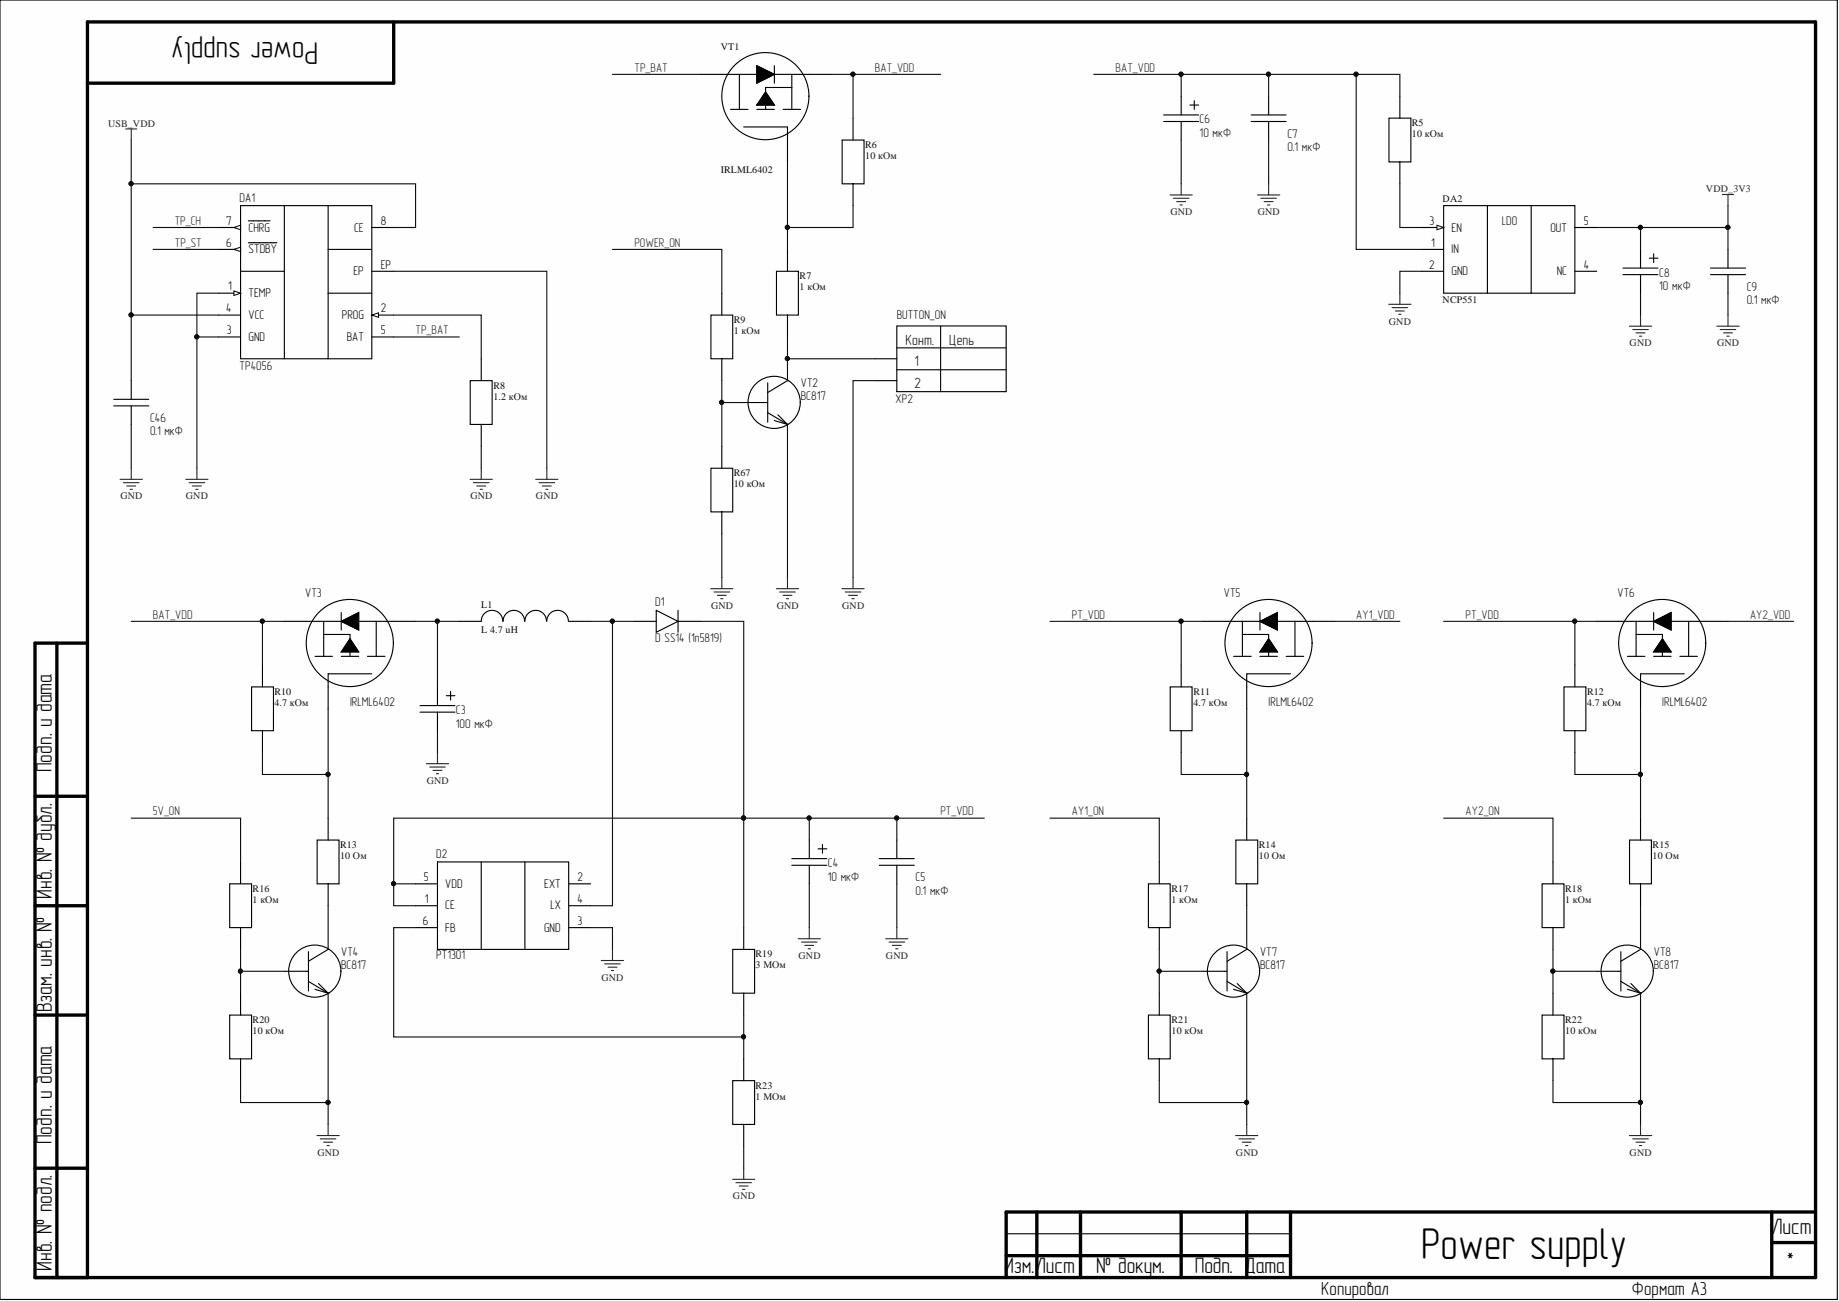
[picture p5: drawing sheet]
<svg xmlns="http://www.w3.org/2000/svg" width="420mm" height="297mm" viewBox="0 0 420 297" stroke-linecap="round" stroke-linejoin="round" font-family="sans-serif">
<path d="M0 0h419.3v296.6h-419.3z" fill="#fefefe"/>
<g fill="none" stroke="#000" stroke-width=".76">
<path d="M89.9 5v14h-69.9M13 146.8v144.9M20 146.8h-12v144.9h406.5v-286.7h-394.5v286.7M8 181.8h12M8 206.8h12M8 231.8h12M8 266.7h12M236.7 276.7v15M246.7 276.7v15M269.6 276.7v15M284.6 276.7v15M294.6 276.7v15"/>
<path d="M404.5 276.7v15M414.5 276.7h-184.8v15M229.7 286.7h64.9M404.5 283.7h10"/>
</g>
<path d="M0 0h419.4v296.7h-419.4zM54.9 46.9h10v35h-10zM64.9 46.9h10v35h-10M74.9 46.9h10v35h-10M49.9 76.9h5M49.9 71.9h5M49.9 66.9h5M229.7 281.7h64.9" fill="none" stroke="#000" stroke-width=".25"/>
<path d="M53.4 66.4l1.5 .5-1.5 .5z" fill="#fefefe"/>
<path d="M53.4 66.4l1.5 .5-1.5 .5z" fill="none" stroke="#000" stroke-width=".23"/>
<path d="M84.9 71.9h5" fill="none" stroke="#000" stroke-width=".25"/>
<path d="M84.9 71.9l1.5-.5v1z" fill="#fefefe"/>
<path d="M84.9 71.9l1.5-.5v1z" fill="none" stroke="#000" stroke-width=".23"/>
<path d="M49.9 51.9h5M84.9 76.9h5" fill="none" stroke="#000" stroke-width=".25"/>
<path d="M53.4 51.9l1.5-.5v1.1z" fill="#fefefe"/>
<path d="M53.4 51.9l1.5-.5v1.1z" fill="none" stroke="#000" stroke-width=".23"/>
<path d="M49.9 56.9h5M56.7 50.4h5" fill="none" stroke="#000" stroke-width=".25"/>
<path d="M53.4 56.9l1.5-.5v1.1z" fill="#fefefe"/>
<path d="M172.8 15l4 2-4 2zM174.8 21l2 3h-4zM53.4 56.9l1.5-.5v1.1zM77.9 141.9l4-2v3.9zM79.9 145.8l2 3h-4z" fill="none" stroke="#000" stroke-width=".23"/>
<g fill="none" stroke="#000" stroke-width=".25">
<path d="M159.8 17h9v8M168.8 17h12M172.8 15l4 2-4 2zM176.8 15v4M180.8 20h-6v1M189.7 17h-8.9v8M166.8 25h4M169.8 29h10v8M172.8 25h4M174.8 21l2 3h-4zM174.8 24v1M178.8 25h4"/>
<path d="M56.7 55.4h6.5M74.9 56.9h10M84.9 51.9h5M324.6 51.9h5M54.9 61.9h10M74.9 66.9h10M84.9 61.9h5M26 92.7h8M26 91.2h8M30 86.9v4.3M30 92.7v4.2M107.3 86.9h5v10h-5z"/>
<path d="M109.9 81.9v5M109.9 96.9v5M169.8 91.9h5.5M175.3 87.4v9M175.3 94.2l4.5 2.7M176.8 96l3 .9M177.6 94.7l2.2 2.2M179.8 86.9h.1M179.8 96.9h.1M179.8 86.9l-4.5 2.7M77.9 139.9v3.9M149.8 139.4l5 2.5-5 2.5z"/>
<path d="M154.8 139.4v5M64.9 141.9h9v8M71.9 149.9h4M73.9 144.9h6v.9M73.9 141.9h12M77.9 141.9l4-2v3.9zM77.9 149.9h4M79.9 145.8l2 3h-4zM79.9 148.8v1.1M83.9 149.9h4M84.9 153.8h-10v8M94.9 141.9h-9v8"/>
<path d="M99.9 156.8v4.3M101.9 158.8h1.9M102.9 157.8v2M144.8 141.9h5M154.8 141.9h5M95.9 162.6h7.9M95.9 161.1h7.9M99.9 162.6v4.2M99.9 196.8h29.9v20h-29.9zM109.9 196.8v20M119.8 196.8v20M180.8 197.6h7.9"/>
<path d="M180.8 196h7.9M184.7 191.8v4.2M184.7 197.6v4.2M186.7 193.8h2M187.8 192.8v2M200.7 197.6h8M200.7 196h8M204.7 191.8v4.2M204.7 197.6v4.2M70.4 217.3v9M74.9 216.8h.1M74.9 216.8l-4.5 2.7"/>
<path d="M94.9 201.8h5M94.9 206.8h5M94.9 211.8h5M129.8 201.8h5M129.8 206.8h5M129.8 211.8h5M64.9 221.8h5.5M70.4 224.1l4.5 2.7M71.9 225.9l3 .9M72.7 224.6l2.2 2.2M74.9 226.8h.1"/>
<circle cx="174.7" cy="22" r="9.9"/>
<circle cx="176.7" cy="91.9" r="6"/>
<circle cx="79.8" cy="146.8" r="9.9"/>
<circle cx="71.9" cy="221.7" r="6"/>
</g>
<g fill="none" stroke="#262626" stroke-width=".25">
<path d="M28.7 29.4h2.5M30 29.4v2.6M27.4 109.4h5.1M28.2 110.2h3.5M28.9 111h2.1M29.7 111.7h.5M30 106.9v2.5M42.4 109.4h5.1M43.2 110.2h3.5M43.9 111h2.1M44.7 111.7h.5M44.9 106.9v2.5"/>
<path d="M107.3 109.4h5.1M108.1 110.2h3.5M108.8 111h2.1M109.6 111.7h.5M109.9 106.9v2.5M122.3 109.4h5.1M123 110.2h3.6M123.8 111h2M124.6 111.7h.5M124.8 106.9v2.5M177.2 134.4h5.1M178 135.2h3.5"/>
<path d="M178.8 135.9h2M179.5 136.7h.5M179.8 131.9v2.5M192.2 134.4h5.1M193 135.2h3.5M193.7 135.9h2M194.5 136.7h.5M194.7 131.9v2.5M97.3 174.4h5.1M98.1 175.1h3.5M98.9 175.9h2M99.6 176.7h.5"/>
<path d="M99.9 171.8v2.6M137.3 219.3h5.1M139.8 216.8v2.5M182.2 214.3h5.1M183 215.1h3.5M183.7 215.9h2.1M184.5 216.6h.5M184.7 211.8v2.5M202.2 214.3h5.1M203 215.1h3.5M203.7 215.9h2M204.5 216.6h.5"/>
<path d="M204.7 211.8v2.5M138 220.1h3.6M138.8 220.8h2M139.6 221.6h.5M72.4 259.3h5M74.9 256.7v2.6M73.1 260h3.6M73.9 260.8h2M74.7 261.5h.5M167.2 269.3h5.1M168 270h3.5M168.8 270.8h2"/>
<path d="M169.5 271.5h.5M169.8 266.7v2.6"/>
</g>
<path d="M172.8 15l4 2-4 2zM174.8 21l2 3h-4zM77.9 141.9l4-2v3.9zM79.9 145.8l2 3h-4z" fill="#000"/>
<path d="M328 51.4l1.6 .5-1.6 .6z" fill="#fefefe"/>
<path d="M328 51.4l1.6 .5-1.6 .6zM287.6 141.9l4-2v3.9zM289.6 145.8l2 3h-4zM377.5 141.9l4-2v3.9zM379.5 145.8l2 3h-4z" fill="none" stroke="#000" stroke-width=".23"/>
<g fill="none" stroke="#000" stroke-width=".25">
<path d="M192.2 32h5v10h-5zM194.7 27v5M265.6 27.7h8M265.6 26.2h8M269.6 22v4.2M269.6 27.7v4.3M271.6 24h2M272.6 23v2M285.6 27.7h8M285.6 26.2h8M289.6 22v4.2M289.6 27.7v4.3"/>
<path d="M317.1 27h5v10h-5zM319.6 22v5M319.6 37v5M179.8 56.9v5M194.7 42v4.9M324.6 56.9h5M329.6 46.9h9.9v20h-9.9zM339.5 46.9h10v20h-10M349.5 46.9h10v20h-10M359.5 51.9h5M374.5 56.9v4.3M376.5 58.9h2"/>
<path d="M377.5 58v1.9M394.5 56.9v4.3M162.3 71.9h5v10h-5zM164.8 66.9v5M177.3 61.9h5v10h-5zM179.8 71.9v5M204.7 74.4h25v15h-25zM204.7 79.4h25M214.7 74.4v15M324.6 61.9h5M359.5 61.9h5M370.5 62.7h8"/>
<path d="M370.5 61.2h8M374.5 62.7v4.2M390.5 62.7h8M390.5 61.2h8M394.5 62.7v4.2M164.8 81.9v5M199.7 81.9h5M199.7 86.9h5M204.7 84.4h25M162.3 106.9h5v10h-5zM164.8 101.9v5M164.8 116.9v5"/>
<path d="M287.6 139.9v3.9M377.5 139.9v3.9M57.4 156.8h5v10h-5zM59.9 151.8v5M114.8 141.9a2.46 2.46 0 0 0-2.5-2.5 2.46 2.46 0 0 0-2.4 2.5h-5M119.8 141.9a2.45 2.45 0 0 0-2.5-2.5 2.45 2.45 0 0 0-2.4 2.5M124.7 141.9a2.46 2.46 0 0 0-2.4-2.5 2.46 2.46 0 0 0-2.5 2.5M129.7 141.9a2.46 2.46 0 0 0-2.4-2.5 2.46 2.46 0 0 0-2.5 2.5M129.8 141.9h5M267.1 156.8h5v10h-5zM269.6 151.8v5M274.6 141.9h9v8"/>
<path d="M281.6 149.9h4M283.6 144.9h6v.9M283.6 141.9h12M287.6 141.9l4-2v3.9zM287.6 149.9h4M289.6 145.8l2 3h-4zM289.6 148.8v1.1M293.6 149.9h4M294.6 153.8h-10v8M304.6 141.9h-9v8M357 156.8h5v10h-5zM359.5 151.8v5"/>
<path d="M364.5 141.9h9v8M371.5 149.9h4M373.5 144.9h6v.9M373.5 141.9h12M377.5 141.9l4-2v3.9zM377.5 149.9h4M379.5 145.8l2 3h-4zM379.5 148.8v1.1M383.5 149.9h4M384.5 153.8h-10v8M394.5 141.9h-9v8M59.9 166.8v5"/>
<path d="M269.6 166.8v5M359.5 166.8v5M54.9 196.8v5M72.4 191.8h5v10h-5zM74.9 186.8v5M264.6 196.8v5M282.1 191.8h5v10h-5zM284.6 186.8v5M354.5 196.8v5M372 191.8h5v10h-5zM374.5 186.8v5M52.4 201.8h5v10h-5z"/>
<path d="M54.9 211.8v5M74.9 201.8v5M167.3 216.8h5v10h-5zM169.8 211.8v5M262.2 201.8h4.9v10h-4.9zM264.6 211.8v5M280.1 217.3v9M284.6 216.8h.1M284.6 201.8v5M284.6 216.8l-4.5 2.7M352 201.8h5v10h-5zM354.5 211.8v5"/>
<path d="M370 217.3v9M374.5 216.8h.1M374.5 201.8v5M374.5 216.8l-4.5 2.7M52.4 231.8h5v10h-5zM54.9 226.8v5M169.8 226.8v5M262.2 231.8h4.9v10h-4.9zM264.6 226.8v5M274.6 221.8h5.5M280.1 224.1l4.5 2.7M281.6 225.9l3 .9"/>
<path d="M282.4 224.6l2.2 2.2M284.6 226.8h.1M352 231.8h5v10h-5zM354.5 226.8v5M364.5 221.8h5.5M370 224.1l4.5 2.7M371.5 225.9l3 .9M372.3 224.6l2.2 2.2M374.5 226.8h.1M54.9 241.8v4.9M167.3 246.7h5v10h-5zM169.8 241.8v4.9"/>
<path d="M169.8 256.7v5M264.6 241.8v4.9M354.5 241.8v4.9"/>
<circle cx="289.6" cy="146.8" r="9.9"/>
<circle cx="379.4" cy="146.8" r="9.9"/>
<circle cx="281.6" cy="221.7" r="6"/>
<circle cx="371.5" cy="221.7" r="6"/>
</g>
<g fill="none" stroke="#262626" stroke-width=".25">
<path d="M267.1 44.5h5.1M267.9 45.3h3.5M268.6 46h2.1M269.4 46.8h.5M269.6 42v2.5M287.1 44.5h5M287.8 45.3h3.6M288.6 46h2M289.3 46.8h.6M289.6 42v2.5M393.2 44.4h2.5M394.5 44.4v2.5"/>
<path d="M317 69.5h5.1M317.8 70.2h3.5M318.5 71h2.1M319.3 71.8h.5M319.6 66.9v2.6M372 74.5h5M372.7 75.2h3.6M373.5 76h2M374.2 76.8h.6M374.5 71.9v2.6M391.9 74.5h5.1M392.7 75.2h3.5"/>
<path d="M393.4 76h2.1M394.2 76.8h.5M394.5 71.9v2.6M162.2 134.4h5.1M163 135.2h3.6M163.8 135.9h2M164.5 136.7h.5M164.8 131.9v2.5M282.1 259.3h5M284.6 256.7v2.6M372 259.3h5M374.5 256.7v2.6"/>
<path d="M282.8 260h3.6M283.6 260.8h2M284.4 261.5h.5M372.7 260h3.6M373.5 260.8h2M374.2 261.5h.6"/>
</g>
<path d="M287.6 141.9l4-2v3.9zM289.6 145.8l2 3h-4zM377.5 141.9l4-2v3.9zM379.5 145.8l2 3h-4z" fill="#000"/>
<g fill="none" stroke="#0e0e0e" stroke-width=".25">
<path d="M139.8 17h20M189.7 17h25M194.7 17v10M249.7 17h39.9v5M269.6 17v5M289.6 17h30v5M309.6 17v39.9h15M30 32v39.9h19.9M179.8 37v14.9h14.9v-5M269.6 32v10M289.6 32v10M30 42h64.9v9.9h-5"/>
<path d="M35 51.9h14.9M35 56.9h14.9M139.8 56.9h25v10M179.8 51.9v5M319.6 42v9.9h5M364.5 51.9h10v5M374.5 51.9h20v5M394.5 46.9v5M30 71.9v15M49.9 76.9h-5v30M49.9 66.9h-5v10M89.9 61.9h34.9v45"/>
<path d="M89.9 71.9h20v10M89.9 76.9h15M179.8 76.9v10M324.6 61.9h-5v5M374.5 66.9v5M394.5 66.9v5M30 96.9v10M164.8 86.9v5h5M164.8 91.9v10M179.8 96.9v35M179.8 81.9h19.9M199.7 86.9h-5v45"/>
<path d="M109.9 101.9v5M164.8 121.9v10M30 141.9h34.9M59.9 141.9v9.9M94.9 141.9h5M104.9 141.9h-5v14.9M134.8 141.9h10M139.8 141.9v64.9h-5M159.8 141.9h10v44.9h-79.9v15M239.7 141.9h34.9M269.6 141.9v9.9M304.6 141.9h15"/>
<path d="M329.6 141.9h34.9M359.5 141.9v9.9M394.5 141.9h15M59.9 171.8v5h15M74.9 161.8v25M99.9 166.8v5M269.6 171.8v5h15M284.6 161.8v25M359.5 171.8v5h15M374.5 161.8v25M30 186.8h24.9v10M184.7 191.8v-5h-14.9v25"/>
<path d="M184.7 186.8h20v5M204.7 186.8h20M239.7 186.8h24.9v10M329.6 186.8h24.9v10M54.9 216.8v5h10M74.9 206.8v10M94.9 201.8h-5v5h5M94.9 211.8h-5v25h79.9M134.8 211.8h5v5M184.7 201.8v10M204.7 201.8v10M264.6 216.8v5h10"/>
<path d="M284.6 206.8v10M354.5 216.8v5h10M374.5 206.8v10M54.9 221.8v5M74.9 226.8v29.9M169.8 231.8v10M264.6 221.8v5M284.6 226.8v29.9M354.5 221.8v5M374.5 226.8v29.9M54.9 246.7v5h20M264.6 246.7v5h20"/>
<path d="M354.5 246.7v5h20M169.8 261.7v5"/>
</g>
<g fill="#0e0e0e" stroke="#0e0e0e" stroke-width=".23">
<circle cx="29.9" cy="71.9" r=".47"/>
<circle cx="44.9" cy="76.9" r=".47"/>
<circle cx="29.9" cy="41.9" r=".47"/>
<circle cx="179.7" cy="51.9" r=".47"/>
<circle cx="194.7" cy="16.9" r=".47"/>
<circle cx="164.7" cy="91.9" r=".47"/>
<circle cx="179.7" cy="81.9" r=".47"/>
<circle cx="54.9" cy="221.7" r=".47"/>
<circle cx="74.9" cy="251.7" r=".47"/>
<circle cx="89.8" cy="201.8" r=".47"/>
<circle cx="139.8" cy="141.8" r=".47"/>
<circle cx="169.7" cy="186.8" r=".47"/>
<circle cx="169.7" cy="236.7" r=".47"/>
<circle cx="184.7" cy="186.8" r=".47"/>
<circle cx="204.7" cy="186.8" r=".47"/>
<circle cx="59.9" cy="141.8" r=".47"/>
<circle cx="74.9" cy="176.8" r=".47"/>
<circle cx="99.8" cy="141.8" r=".47"/>
<circle cx="269.6" cy="16.9" r=".47"/>
<circle cx="309.6" cy="16.9" r=".47"/>
<circle cx="374.5" cy="51.9" r=".47"/>
<circle cx="394.4" cy="51.9" r=".47"/>
<circle cx="289.6" cy="16.9" r=".47"/>
<circle cx="264.6" cy="221.7" r=".47"/>
<circle cx="284.6" cy="251.7" r=".47"/>
<circle cx="269.6" cy="141.8" r=".47"/>
<circle cx="284.6" cy="176.8" r=".47"/>
<circle cx="354.5" cy="221.7" r=".47"/>
<circle cx="374.5" cy="251.7" r=".47"/>
<circle cx="359.5" cy="141.8" r=".47"/>
<circle cx="374.5" cy="176.8" r=".47"/>
</g>
<text font-size="10.1" x="324.4" y="287.5">Power supply</text>
<text font-size="7.3" x="72.6" y="9.6" transform="rotate(-180 72.6 9.6)">Power supply</text>
<g font-size="5.1">
<text x="11.8" y="176.3" transform="rotate(-90 11.8 176.3)">Подп. и дата</text>
<text x="11.8" y="205.2" transform="rotate(-90 11.8 205.2)">Инв. № дубл.</text>
<text x="11.8" y="231.1" transform="rotate(-90 11.8 231.1)">Взам. инв. №</text>
<text x="11.8" y="261.3" transform="rotate(-90 11.8 261.3)">Подп. и дата</text>
<text x="404.5" y="281.6">Лист</text>
<text x="11.8" y="290.1" transform="rotate(-90 11.8 290.1)">Инв. № подл.</text>
<text x="229.2" y="290.6">Изм.Лист</text>
<text x="250.3" y="290.6">№ докум.</text>
<text x="272.8" y="290.6">Подп. Дата</text>
<text x="407.6" y="289.6">*</text>
</g>
<g font-size="4.3">
<text x="301.6" y="295.8">Копировал</text>
<text x="372.5" y="295.8">Формат А3</text>
</g>
<g font-size="3.4" fill="#0e0e0e">
<text x="206.7" y="78.7">Конт.</text>
<text x="208.8" y="83.6">1</text>
<text x="216.7" y="78.7">Цепь</text>
<text x="208.8" y="88.6">2</text>
</g>
<g font-size="2.9" fill="#262626">
<text x="144.8" y="16.3">TP_BAT</text>
<text x="199.7" y="16.3">BAT_VDD</text>
<text x="254.7" y="16.3">BAT_VDD</text>
<text x="39.9" y="51.3">TP_CH</text>
<text x="39.9" y="56.3">TP_ST</text>
<text x="144.8" y="56.3">POWER_ON</text>
<text x="94.9" y="76.3">TP_BAT</text>
<text x="34.9" y="141.2">BAT_VDD</text>
<text x="244.7" y="141.2">PT_VDD</text>
<text x="309.6" y="141.2">AY1_VDD</text>
<text x="334.6" y="141.2">PT_VDD</text>
<text x="399.5" y="141.2">AY2_VDD</text>
<text x="34.9" y="186.2">5V_ON</text>
<text x="214.7" y="186.2">PT_VDD</text>
<text x="244.7" y="186.2">AY1_ON</text>
<text x="334.6" y="186.2">AY2_ON</text>
</g>
<g font-size="2.9" fill="#0e0e0e">
<text x="273.9" y="28.2">C6</text>
<text x="273.9" y="31.2">10 мкФ</text>
<text x="293.9" y="34.5">0.1 мкФ</text>
<text x="293.9" y="31.5">C7</text>
<text x="54.7" y="46.1">DA1</text>
<text x="342.8" y="51.3">LDO</text>
<text x="378.8" y="63.2">C8</text>
<text x="378.8" y="66.2">10 мкФ</text>
<text x="398.7" y="69.4">0.1 мкФ</text>
<text x="398.7" y="66.4">C9</text>
<text x="204.7" y="72.8">BUTTON_ON</text>
<text x="54.7" y="84.6">TP4056</text>
<text x="182.8" y="88.3">VT2</text>
<text x="182.8" y="91.3">BC817</text>
<text x="204.4" y="92.1">XP2</text>
<text x="34.2" y="99.4">0.1 мкФ</text>
<text x="34.2" y="96.3">C46</text>
<text x="69.7" y="136.3">VT3</text>
<text x="279.4" y="136.3">VT5</text>
<text x="369.2" y="136.3">VT6</text>
<text x="149.6" y="138.5">D1</text>
<text x="149.6" y="146.5">D SS14 (1n5819)</text>
<text x="79.9" y="161.2">IRLML6402</text>
<text x="289.6" y="161.2">IRLML6402</text>
<text x="379.5" y="161.2">IRLML6402</text>
<text x="104.1" y="166.1">100 мкФ</text>
<text x="104.1" y="163.1">C3</text>
<text x="99.6" y="195.9">D2</text>
<text x="189" y="198">C4</text>
<text x="189" y="201">10 мкФ</text>
<text x="209" y="201.2">C5</text>
<text x="209" y="204.2">0.1 мкФ</text>
<text x="77.9" y="218.2">VT4</text>
<text x="77.9" y="221.2">BC817</text>
<text x="99.6" y="219">PT1301</text>
<text x="287.6" y="218.2">VT7</text>
<text x="287.6" y="221.2">BC817</text>
<text x="377.5" y="218.2">VT8</text>
<text x="377.5" y="221.2">BC817</text>
</g>
<g font-size="2.9">
<text x="51.7" y="51.3">7</text>
<text x="56.7" y="52.9">CHRG</text>
<text x="80.8" y="52.9">CE</text>
<text x="86.9" y="51.3">8</text>
<text x="326.4" y="51.3">3</text>
<text x="331.3" y="52.9">EN</text>
<text x="353.9" y="52.9">OUT</text>
<text x="361.5" y="51.3">5</text>
<text x="51.7" y="56.3">6</text>
<text x="56.7" y="57.9">STDBY</text>
<text x="326.7" y="56.3">1</text>
<text x="331.3" y="57.9">IN</text>
<text x="80.7" y="62.8">EP</text>
<text x="86.9" y="61.3">EP</text>
<text x="326.3" y="61.3">2</text>
<text x="331.3" y="62.8">GND</text>
<text x="355.4" y="62.8">NC</text>
<text x="361.5" y="61.3">4</text>
<text x="51.7" y="71.3">4</text>
<text x="52.1" y="66.3">1</text>
<text x="56.7" y="67.8">TEMP</text>
<text x="86.9" y="71.3">2</text>
<text x="51.7" y="76.3">3</text>
<text x="56.7" y="77.8">GND</text>
<text x="56.7" y="72.8">VCC</text>
<text x="78" y="72.8">PROG</text>
<text x="79.1" y="77.8">BAT</text>
<text x="86.9" y="76.3">5</text>
<text x="96.7" y="201.1">5</text>
<text x="101.6" y="202.6">VDD</text>
<text x="124.2" y="202.6">EXT</text>
<text x="131.8" y="201.1">2</text>
<text x="97" y="206.1">1</text>
<text x="101.6" y="207.6">CE</text>
<text x="125.6" y="207.6">LX</text>
<text x="131.8" y="206.1">4</text>
<text x="96.6" y="211.2">6</text>
<text x="101.6" y="212.7">FB</text>
<text x="124.2" y="212.7">GND</text>
<text x="131.8" y="211.2">3</text>
</g>
<g font-size="2.3" fill="#0e0e0e">
<text x="164.5" y="11.5">VT1</text>
<text x="322.3" y="28.8">R5</text>
<text x="197.5" y="33.8">R6</text>
<text x="322.3" y="31.3">10 кОм</text>
<text x="164.5" y="39.5">IRLML6402</text>
<text x="197.5" y="36.3">10 кОм</text>
<text x="329.3" y="46.2">DA2</text>
<text x="182.5" y="63.7">R7</text>
<text x="182.5" y="66.2">1 кОм</text>
<text x="329.3" y="69.3">NCP551</text>
<text x="167.5" y="73.8">R9</text>
<text x="167.5" y="76.3">1 кОм</text>
<text x="112.6" y="88.7">R8</text>
<text x="112.6" y="91.3">1.2 кОм</text>
<text x="167.5" y="108.7">R67</text>
<text x="167.5" y="111.2">10 кОм</text>
<text x="109.8" y="138.9">L1</text>
<text x="109.8" y="144.6">L 4.7 uH</text>
<text x="62.7" y="158.7">R10</text>
<text x="62.7" y="161.2">4.7 кОм</text>
<text x="272.4" y="158.7">R11</text>
<text x="272.4" y="161.2">4.7 кОм</text>
<text x="362.3" y="158.7">R12</text>
<text x="362.3" y="161.2">4.7 кОм</text>
<text x="77.6" y="193.6">R13</text>
<text x="77.6" y="196.1">10 Ом</text>
<text x="287.4" y="193.6">R14</text>
<text x="287.4" y="196.1">10 Ом</text>
<text x="377.3" y="193.6">R15</text>
<text x="377.3" y="196.1">10 Ом</text>
<text x="57.7" y="203.6">R16</text>
<text x="267.4" y="203.6">R17</text>
<text x="357.3" y="203.6">R18</text>
<text x="57.7" y="206.1">1 кОм</text>
<text x="267.4" y="206.1">1 кОм</text>
<text x="357.3" y="206.1">1 кОм</text>
<text x="172.5" y="218.5">R19</text>
<text x="172.5" y="221.1">3 МОм</text>
<text x="57.7" y="233.5">R20</text>
<text x="267.4" y="233.5">R21</text>
<text x="357.3" y="233.5">R22</text>
<text x="57.7" y="236">10 кОм</text>
<text x="267.4" y="236">10 кОм</text>
<text x="357.3" y="236">10 кОм</text>
<text x="172.5" y="248.6">R23</text>
<text x="172.5" y="251.1">1 МОм</text>
</g>
<g font-size="2.3" fill="#262626">
<text x="24.7" y="28.9">USB_VDD</text>
<text x="389.4" y="43.9">VDD_3V3</text>
<text x="267.2" y="49.1">GND</text>
<text x="287.1" y="49.1">GND</text>
<text x="317.1" y="74.1">GND</text>
<text x="372" y="79.1">GND</text>
<text x="392" y="79.1">GND</text>
<text x="27.5" y="114">GND</text>
<text x="42.4" y="114">GND</text>
<text x="107.4" y="114">GND</text>
<text x="122.3" y="114">GND</text>
<text x="162.3" y="139">GND</text>
<text x="177.3" y="139">GND</text>
<text x="192.3" y="139">GND</text>
<text x="97.4" y="179">GND</text>
<text x="182.3" y="218.9">GND</text>
<text x="202.2" y="218.9">GND</text>
<text x="137.3" y="223.9">GND</text>
<text x="72.5" y="263.9">GND</text>
<text x="282.1" y="263.9">GND</text>
<text x="372" y="263.9">GND</text>
<text x="167.3" y="273.9">GND</text>
</g>
</svg>
